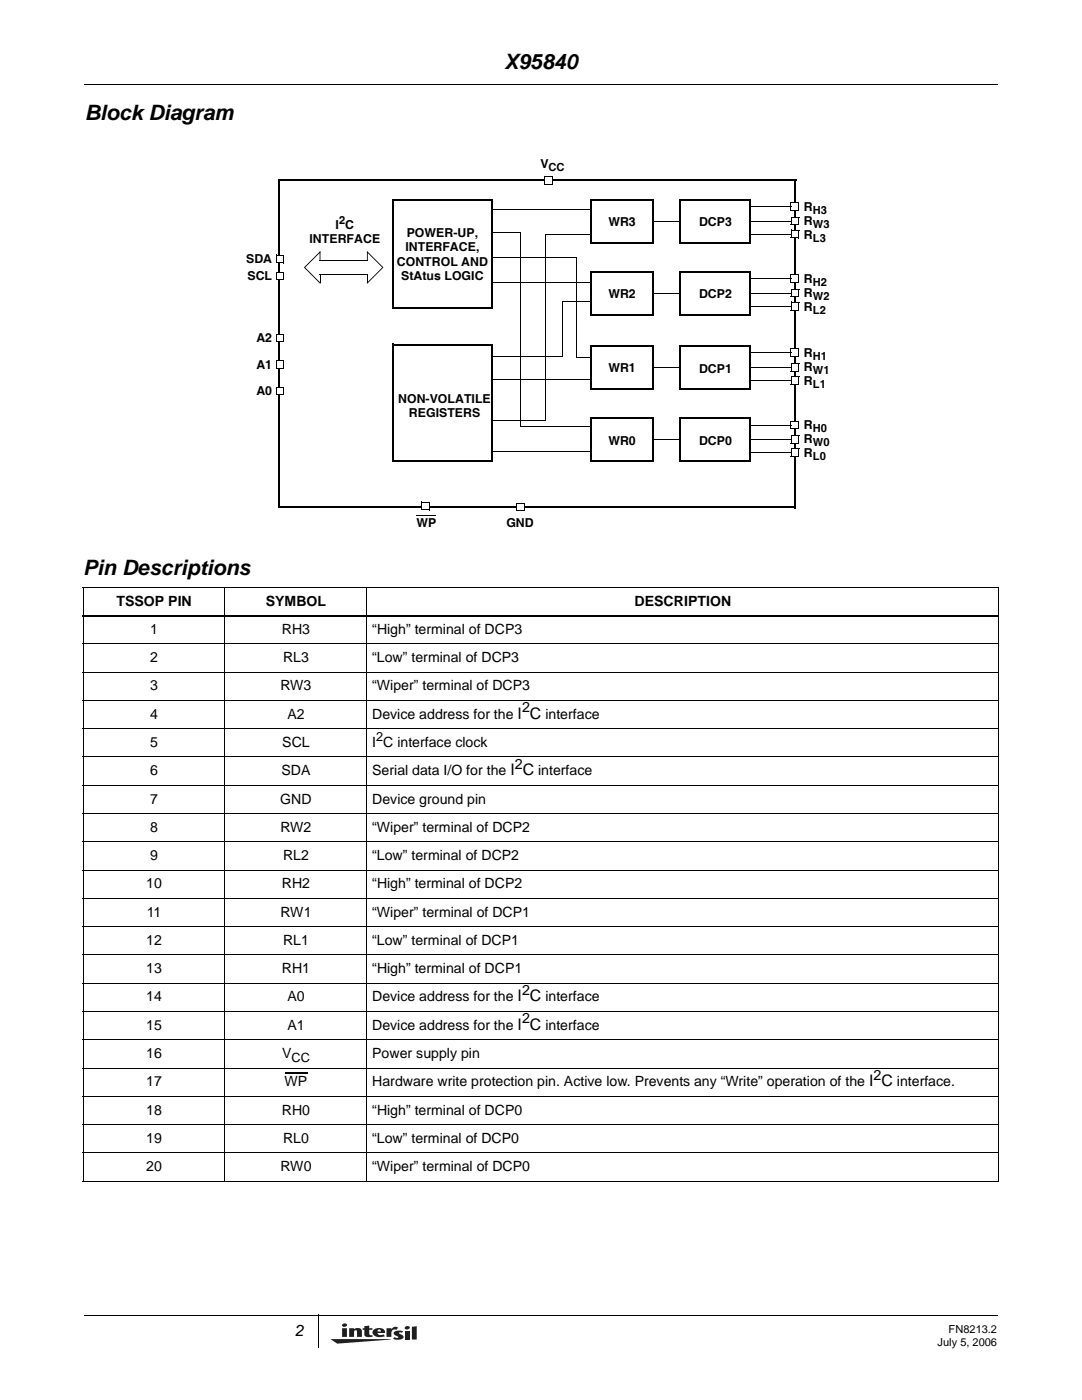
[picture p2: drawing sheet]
<svg xmlns="http://www.w3.org/2000/svg" width="216mm" height="279mm" viewBox="0 0 216 279" stroke-linecap="round" stroke-linejoin="round" font-family="sans-serif">
<path d="M16.8 16.8l.1 .2zM16.8 262.4l.1 .2zM63.4 262.4l.2 .1z" fill="#000"/>
<path d="M16.9 16.9h182.2M16.9 262.5h182.2M63.5 262.5v6.4" fill="none" stroke="#000" stroke-width=".2"/>
<path d="M65.9 264.1h17.3v4.1h-17.3z" fill="#fff"/>
<g fill="#231f20">
<path d="M80.8 264.8a.55 .55 0 0 1 1 .2 .55 .55 0 0 1-.5 .3 .55 .55 0 0 1-.6-.3z"/>
<path d="M65.9 267.2l12.2 .1-10.8 .9z"/>
<path d="M77.1 265.1h1v.2a.93 .93 0 0 1 1.3-.4l-.3 .5a.67 .67 0 0 0-.7 0 .67 .67 0 0 0-.3 .7v.7h-1z"/>
<path d="M69.7 265.1h.9v.2a.96 .96 0 0 1 1.6 .4v1.1h-1v-1.1l-.2-.2-.3 .2-.1 1.1h-.9z"/>
<path d="M72.7 264.7l1-.1v.5h.6v.3h-.6v.9l.3 .2 .3-.1 .1 .3-.6 .1a.87 .87 0 0 1-1.1-.5v-.9h-.3v-.3h.3z"/>
<path d="M80.8 265.6h.9v1.7h-.9z"/>
<path d="M82.2 264.8l1-.1v2.6h-1z"/>
<path d="M78.7 265.8l.6-.2 1.1 .1-.2 .3-.5-.1v.3a.74 .74 0 0 1 .8 .8 1.93 1.93 0 0 1-2.1 .2l.3-.3a.57 .57 0 0 0 .8 0l-.8-.5a.38 .38 0 0 1 0-.6z"/>
<path d="M68.3 265.1v1.7h.9v-1.7zM68.3 264.3l-.1 .2a.5 .5 0 0 0 .6 .3 .5 .5 0 0 0 .4-.5 .64 .64 0 0 0-.9 0z"/>
<path d="M74.5 265.4a.86 .86 0 0 0-.1 .9 .86 .86 0 0 0 .8 .5l1.6-.1-.3-.4-.3 .1a.61 .61 0 0 1-.9-.4h1.5a.93 .93 0 0 0-1.1-1l-.5 .1zM75.5 265.4h.4l.1 .3h-.7z"/>
</g>
<path d="M55.7 35.9h103.2M55.7 35.8v65.4M118 39.8h12.5M118 39.7v8.7M130.3 39.8v8.8M135.7 39.9h14.2M135.7 39.7v8.7M149.7 39.9v8.7M158.7 35.9v65.5M117.8 48.4h12.5M135.6 48.4h14.1M55.5 101.2h103.2" fill="none" stroke="#000" stroke-width=".36"/>
<path d="M157.8 40.4h1.5v1.5h-1.5z" fill="#fff"/>
<path d="M157.7 41.8h1.6v.2h-1.6zM157.7 40.3h.2v1.6h-.2zM157.8 40.3h1.6v.2h-1.6zM159.2 40.4h.2v1.6h-.2z" fill="#000"/>
<path d="M157.9 43.3h1.5v1.6h-1.5z" fill="#fff"/>
<path d="M157.8 44.8h1.6v.1h-1.6zM157.8 43.3h.2v1.6h-.2zM157.9 43.3h1.6v.1h-1.6zM159.3 43.3h.2v1.6h-.2z" fill="#000"/>
<path d="M157.9 46h1.5v1.5h-1.5z" fill="#fff"/>
<path d="M135.7 44.1l.1 .1zM157.8 47.4h1.6v.2h-1.6zM157.8 45.9h.2v1.6h-.2zM157.8 41.1l.1 .2zM157.8 44.1l.1 .1zM157.9 45.9h1.6v.1h-1.6zM157.9 46.7l.1 .2zM159.3 46h.2v1.6h-.2z" fill="#000"/>
<path d="M130.3 44.2h5.4M149.7 41.2h8.1M149.7 44.2h8.1M149.8 46.8h8.1" fill="none" stroke="#000" stroke-width=".2"/>
<path d="M118 54.2h12.5M118 54.1v8.7M130.3 54.2v8.8M135.7 54.3h14.2M135.7 54.1v8.7M149.7 54.3v8.7M117.8 62.8h12.5M135.6 62.8h14.1" fill="none" stroke="#000" stroke-width=".36"/>
<path d="M157.8 54.8h1.5v1.5h-1.5z" fill="#fff"/>
<path d="M157.7 56.2h1.6v.2h-1.6zM157.7 54.7h.2v1.6h-.2zM157.8 54.7h1.6v.2h-1.6zM159.2 54.8h.2v1.6h-.2z" fill="#000"/>
<path d="M157.9 57.7h1.5v1.5h-1.5z" fill="#fff"/>
<path d="M157.8 59.2h1.6v.1h-1.6zM157.8 57.7h.2v1.5h-.2zM157.9 57.7h1.6v.1h-1.6zM159.3 57.7h.2v1.6h-.2z" fill="#000"/>
<path d="M157.9 60.3h1.5v1.6h-1.5z" fill="#fff"/>
<path d="M135.7 58.5l.1 .1zM157.8 55.5l.1 .2zM157.8 58.5l.1 .1zM157.8 61.8h1.6v.2h-1.6zM157.8 60.3h.2v1.6h-.2zM157.9 60.3h1.6v.1h-1.6zM157.9 61.1l.1 .2zM159.3 60.3h.2v1.7h-.2z" fill="#000"/>
<path d="M130.3 58.5h5.4M149.7 55.6h8.1M149.7 58.5h8.1M149.8 61.2h8.1" fill="none" stroke="#000" stroke-width=".2"/>
<path d="M117.8 77.6h12.5M118 69.1h12.5M118 68.9v8.7M130.3 69v8.8M135.6 77.6h14.1M135.7 69.1h14.2M135.7 68.9v8.7M149.7 69.1v8.7" fill="none" stroke="#000" stroke-width=".36"/>
<path d="M157.8 69.6h1.5v1.5h-1.5z" fill="#fff"/>
<path d="M157.7 71.1h1.6v.1h-1.6zM157.7 69.6h.2v1.5h-.2zM157.8 69.6h1.6v.1h-1.6zM159.2 69.6h.2v1.6h-.2z" fill="#000"/>
<path d="M157.9 72.6h1.5v1.5h-1.5z" fill="#fff"/>
<path d="M157.8 74h1.6v.1h-1.6zM157.8 72.5h.2v1.6h-.2zM157.9 72.5h1.6v.1h-1.6zM159.3 72.6h.2v1.5h-.2z" fill="#000"/>
<path d="M157.9 75.2h1.5v1.5h-1.5z" fill="#fff"/>
<path d="M157.8 76.6h1.6v.2h-1.6zM157.8 75.1h.2v1.6h-.2zM157.9 75.1h1.6v.1h-1.6zM159.3 75.2h.2v1.6h-.2z" fill="#000"/>
<path d="M130.3 73.4h5.5M149.7 70.4h8.2M149.7 73.4h8.2M149.8 76h8.2" fill="none" stroke="#000" stroke-width=".2"/>
<path d="M117.8 92h12.5M118 83.4h12.5M118 83.3v8.7M130.3 83.4v8.8M135.6 92h14.1M135.7 83.5h14.2M135.7 83.3v8.7M149.7 83.5v8.7" fill="none" stroke="#000" stroke-width=".36"/>
<path d="M157.8 84h1.5v1.5h-1.5z" fill="#fff"/>
<path d="M157.7 85.4h1.6v.2h-1.6zM157.7 83.9h.2v1.6h-.2zM157.8 83.9h1.6v.2h-1.6zM159.2 84h.2v1.6h-.2z" fill="#000"/>
<path d="M157.9 87h1.5v1.5h-1.5z" fill="#fff"/>
<path d="M157.8 88.4h1.6v.1h-1.6zM157.8 86.9h.2v1.6h-.2zM157.9 86.9h1.6v.1h-1.6zM159.3 87h.2v1.5h-.2z" fill="#000"/>
<path d="M157.9 89.6h1.5v1.5h-1.5z" fill="#fff"/>
<path d="M157.8 91h1.6v.2h-1.6zM157.8 89.5h.2v1.6h-.2zM157.9 89.5h1.6v.1h-1.6zM159.3 89.6h.2v1.6h-.2z" fill="#000"/>
<g fill="none" stroke="#000" stroke-width=".2">
<path d="M98.1 41.9h19.9M98.1 56.4h19.9M98.1 51.4h16.9M98.1 46.4h5.7M103.8 46.3v38.8M108.7 46.7h9.3M108.8 46.7v37.2M115 51.3v20.1M98.1 75.8h19.9M98.3 71.1h14M112.2 60.3h5.8M112.3 60.3v10.9"/>
<path d="M114.9 71.4h3.1M98 83.8h10.8M98.1 90.1h19.9M103.8 85.1h14.1M130.3 87.8h5.5M149.7 84.8h8.2M149.7 87.8h8.2M149.8 90.4h8.2"/>
</g>
<path d="M78.3 39.8h20.1M78.3 39.7v21.8M98.3 39.8v21.9M78.1 61.5h20.2M78.3 68.8h20.1M78.3 68.6v23.4M98.3 68.7v23.5M78.1 92h20.2" fill="none" stroke="#000" stroke-width=".36"/>
<path d="M55.1 50.9h1.5v1.6h-1.5z" fill="#fff"/>
<path d="M55 52.4h1.6v.1h-1.6zM55 50.8h.2v1.7h-.2zM55.1 50.8h1.6v.2h-1.6zM56.5 50.9h.2v1.6h-.2z" fill="#000"/>
<path d="M55.1 54.4h1.5v1.5h-1.5z" fill="#fff"/>
<path d="M55 55.8h1.6v.1h-1.6zM55 54.3h.2v1.6h-.2zM55.1 54.3h1.6v.1h-1.6zM56.5 54.4h.2v1.5h-.2z" fill="#000"/>
<path d="M55.1 66.7h1.5v1.5h-1.5z" fill="#fff"/>
<path d="M55 68.1h1.6v.2h-1.6zM55 66.6h.2v1.6h-.2zM55.1 66.6h1.6v.2h-1.6zM56.5 66.7h.2v1.6h-.2z" fill="#000"/>
<path d="M55.1 72h1.5v1.5h-1.5z" fill="#fff"/>
<path d="M55 73.4h1.6v.2h-1.6zM55 71.9h.2v1.6h-.2zM55.1 71.9h1.6v.2h-1.6zM56.5 72h.2v1.6h-.2z" fill="#000"/>
<path d="M55.1 77.3h1.5v1.5h-1.5z" fill="#fff"/>
<path d="M55 78.7h1.6v.1h-1.6zM55 77.2h.2v1.6h-.2zM55.1 77.2h1.6v.1h-1.6zM56.5 77.3h.2v1.5h-.2z" fill="#000"/>
<path d="M84.1 100.2h1.6v1.6h-1.6z" fill="#fff"/>
<path d="M84.1 101.7h1.6v.2h-1.6zM84.1 100.2h.1v1.6h-.1zM84.1 100.2h1.6v.1h-1.6zM85.6 100.2h.1v1.7h-.1z" fill="#000"/>
<path d="M83.1 102.9h3.9" fill="none" stroke="#000" stroke-width=".2"/>
<path d="M103.1 100.4h1.5v1.5h-1.5z" fill="#fff"/>
<g fill="#000">
<path d="M60.7 53.4l.1-.1 3.1 3.1v.3zM63.8 52h.1zM60.6 53.4l3.3-3.3v1.9h-.1v-1.8l.1 .2-3.1 3zM63.8 54.8h.1v1.7h-.1zM63.8 52l.1 .2zM63.8 54.7l.1 .2zM73.2 52h.2zM73.2 50.1l3.3 3.3-3.3-3 .2-.2v1.8h-.2zM73.2 54.8h.2v1.7h-.2zM76.3 53.3l.2 .1-3.3 3.3v-.3zM103 101.8h1.6v.2h-1.6zM103 100.3h.1v1.6h-.1z"/>
<path d="M103.1 100.3h1.5v.2h-1.5zM104.5 100.4h.1v1.6h-.1z"/>
</g>
<path d="M63.9 52.1h9.5M63.9 54.8h9.5" fill="none" stroke="#000" stroke-width=".2"/>
<path d="M108.7 35.3h1.5v1.5h-1.5z" fill="#fff"/>
<path d="M108.6 36.7h1.6v.2h-1.6zM108.6 35.2h.2v1.6h-.2zM108.7 35.2h1.6v.1h-1.6zM110.1 35.3h.2v1.6h-.2z" fill="#000"/>
<path d="M56.8 214.1h4.5" fill="none" stroke="#000" stroke-width=".21"/>
<g fill="none" stroke="#000" stroke-width=".2">
<path d="M16.6 117.2h182.7M16.6 117.2v118.5M44.9 117.2v118.6M73.2 117.2v118.6M199.3 117.2v118.5M16.6 128.5h182.7M16.6 134.1h182.7M16.6 139.8h182.7M16.6 145.4h182.7M16.6 151.1h182.7M16.6 156.7h182.7M16.6 162.3h182.7"/>
<path d="M16.6 168h182.7M16.6 173.6h182.7M16.6 179.3h182.7M16.6 184.9h182.7M16.6 190.6h182.7M16.6 196.2h182.7M16.6 201.9h182.7M16.6 207.5h182.7M16.6 213.1h182.7M16.6 218.8h182.7M16.6 224.4h182.7M16.6 230.1h182.7"/>
<path d="M16.6 235.7h182.7"/>
</g>
<path d="M16.6 122.8h182.7" fill="none" stroke="#000" stroke-width=".36"/>
<g font-size="4.2">
<text x="100.6" y="13.8">X95840</text>
<text x="16.9" y="24">Block Diagram</text>
<text x="16.6" y="114.7">Pin Descriptions</text>
</g>
<text font-size="3.2" x="58.9" y="266.5">2</text>
<g font-size="2.9">
<text x="104.2" y="142.2">2</text>
<text x="102.7" y="153.4">2</text>
<text x="104.2" y="198.6">2</text>
<text x="104.2" y="204.2">2</text>
<text x="174.3" y="215.5">2</text>
</g>
<g font-size="2.8">
<text x="23.2" y="120.8">TSSOP PIN</text>
<text x="53" y="120.8">SYMBOL</text>
<text x="126.6" y="120.8">DESCRIPTION</text>
<text x="30" y="126.5">1</text>
<text x="56.2" y="126.5">RH3</text>
<text x="74.3" y="126.5">“High” terminal of DCP3</text>
<text x="30" y="132.1">2</text>
<text x="30" y="137.8">3</text>
<text x="55.9" y="137.8">RW3</text>
<text x="56.5" y="132.1">RL3</text>
<text x="74.3" y="137.8">“Wiper” terminal of DCP3</text>
<text x="74.3" y="132.1">“Low” terminal of DCP3</text>
<text x="30" y="143.4">4</text>
<text x="57.3" y="143.4">A2</text>
<text x="74.3" y="143.4">Device address for the I C interface</text>
<text x="30" y="149.1">5</text>
<text x="56.3" y="149.1">SCL</text>
<text x="74.3" y="149.1">I C interface clock</text>
<text x="30" y="154.7">6</text>
<text x="56.2" y="154.7">SDA</text>
<text x="74.3" y="154.7">Serial data I/O for the I C interface</text>
<text x="30" y="160.4">7</text>
<text x="55.9" y="160.4">GND</text>
<text x="74.3" y="160.4">Device ground pin</text>
<text x="30" y="166">8</text>
<text x="55.9" y="166">RW2</text>
<text x="74.3" y="166">“Wiper” terminal of DCP2</text>
<text x="30" y="171.6">9</text>
<text x="56.5" y="171.6">RL2</text>
<text x="74.3" y="171.6">“Low” terminal of DCP2</text>
<text x="29.2" y="177.3">10</text>
<text x="56.2" y="177.3">RH2</text>
<text x="74.3" y="177.3">“High” terminal of DCP2</text>
<text x="29.3" y="182.9">11</text>
<text x="55.9" y="182.9">RW1</text>
<text x="74.3" y="182.9">“Wiper” terminal of DCP1</text>
<text x="29.2" y="188.6">12</text>
<text x="56.5" y="188.6">RL1</text>
<text x="74.3" y="188.6">“Low” terminal of DCP1</text>
<text x="29.2" y="194.2">13</text>
<text x="56.2" y="194.2">RH1</text>
<text x="74.3" y="194.2">“High” terminal of DCP1</text>
<text x="29.2" y="199.9">14</text>
<text x="57.3" y="199.9">A0</text>
<text x="74.3" y="199.9">Device address for the I C interface</text>
<text x="29.2" y="205.5">15</text>
<text x="57.3" y="205.5">A1</text>
<text x="74.3" y="205.5">Device address for the I C interface</text>
<text x="29.2" y="211.2">16</text>
<text x="56.3" y="211.2">V</text>
<text x="74.3" y="211.2">Power supply pin</text>
<text x="29.2" y="216.8">17</text>
<text x="56.8" y="216.8">WP</text>
<text x="74.3" y="216.8">Hardware write protection pin. Active low. Prevents any “Write” operation of the I C interface.</text>
<text x="29.2" y="222.4">18</text>
<text x="56.2" y="222.4">RH0</text>
<text x="74.3" y="222.4">“High” terminal of DCP0</text>
<text x="29.2" y="228.1">19</text>
<text x="29.2" y="233.7">20</text>
<text x="55.9" y="233.7">RW0</text>
<text x="56.5" y="228.1">RL0</text>
<text x="74.3" y="228.1">“Low” terminal of DCP0</text>
<text x="74.3" y="233.7">“Wiper” terminal of DCP0</text>
</g>
<g font-size="2.5">
<text x="107.8" y="33.6">V</text>
<text x="67" y="45.7">I C</text>
<text x="81.2" y="47.3">POWER-UP,</text>
<text x="121.4" y="45.1">WR3</text>
<text x="139.5" y="45.2">DCP3</text>
<text x="160.4" y="42">R</text>
<text x="160.4" y="44.8">R</text>
<text x="160.4" y="47.6">R</text>
<text x="49.1" y="52.5">SDA</text>
<text x="61.8" y="48.5">INTERFACE</text>
<text x="79.2" y="53">CONTROL AND</text>
<text x="80.9" y="50.2">INTERFACE,</text>
<text x="49.4" y="55.9">SCL</text>
<text x="80.1" y="55.8">StAtus LOGIC</text>
<text x="121.4" y="59.5">WR2</text>
<text x="139.5" y="59.6">DCP2</text>
<text x="160.4" y="56.4">R</text>
<text x="160.4" y="59.2">R</text>
<text x="160.4" y="62">R</text>
<text x="51.2" y="68.3">A2</text>
<text x="160.4" y="71.2">R</text>
<text x="51.2" y="73.6">A1</text>
<text x="121.4" y="74.3">WR1</text>
<text x="139.5" y="74.4">DCP1</text>
<text x="160.4" y="74">R</text>
<text x="160.4" y="76.9">R</text>
<text x="51.2" y="78.8">A0</text>
<text x="79.5" y="80.3">NON-VOLATILE</text>
<text x="81.6" y="83.1">REGISTERS</text>
<text x="121.4" y="88.7">WR0</text>
<text x="139.5" y="88.8">DCP0</text>
<text x="160.4" y="85.6">R</text>
<text x="160.4" y="88.4">R</text>
<text x="160.4" y="91.2">R</text>
<text x="83.1" y="105.1">WP</text>
<text x="101" y="105.2">GND</text>
<text x="75.1" y="147.9">2</text>
<text x="58.2" y="211.9">CC</text>
</g>
<g font-size="2.2">
<text x="109.5" y="34.2">CC</text>
<text x="67.6" y="44.7">2</text>
<text x="162.2" y="42.6">H3</text>
<text x="162.2" y="45.4">W3</text>
<text x="162.2" y="48.3">L3</text>
<text x="162.2" y="57">H2</text>
<text x="162.2" y="59.8">W2</text>
<text x="162.2" y="62.7">L2</text>
<text x="162.2" y="71.8">H1</text>
<text x="162.2" y="74.7">W1</text>
<text x="162.2" y="77.5">L1</text>
<text x="162.2" y="86.2">H0</text>
<text x="162.2" y="89">W0</text>
<text x="162.2" y="91.9">L0</text>
<text x="187.1" y="268.6">July 5, 2006</text>
<text x="189.3" y="266.1">FN8213.2</text>
</g>
</svg>
